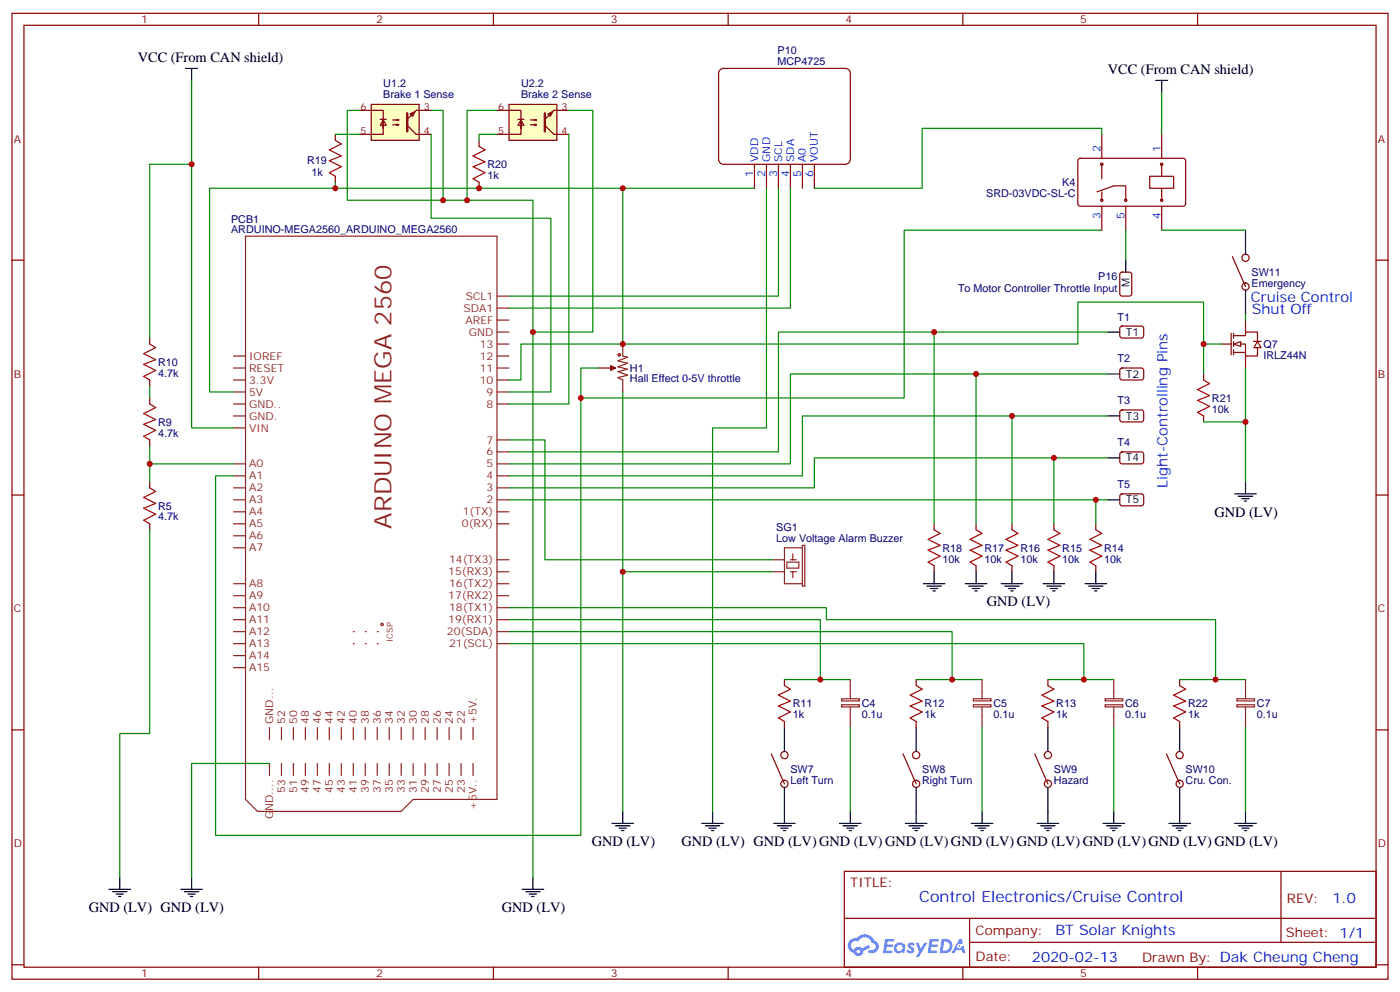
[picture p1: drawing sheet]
<svg xmlns="http://www.w3.org/2000/svg" width="412mm" height="292mm" viewBox="0 0 412 292" stroke-linecap="round" stroke-linejoin="round" font-family="sans-serif">
<g fill="none" stroke="#870000" stroke-width=".35">
<path d="M3.5 3.9h405.4v284.4h-405.4zM7.1 7.4h398.2v277.3h-398.2zM76.2 3.9v3.5M145.3 3.9v3.5M214.5 3.9v3.5M283.6 3.9v3.5M352.8 3.9v3.5M3.5 76.6h3.6M405.3 76.6h3.6M3.5 145.7h3.6M405.3 145.7h3.6M3.5 214.9h3.6"/>
<path d="M405.3 214.9h3.6M248.7 256.5h156.6v28.2h-156.6zM377.3 256.5v20.9M248.7 270.4h156.5M285.6 277.4h119.6M285.6 270.4v14.1M3.5 284h3.6M76.2 284.7v3.6M145.3 284.7v3.6M214.5 284.7v3.6M283.6 284.7v3.6M352.8 284.7v3.6"/>
<path d="M405.3 284h3.6"/>
</g>
<g fill="#5487ff">
<path d="M267.7 277.7a1.22 1.22 0 0 1 1.7 .2l-.4 .6a.47 .47 0 0 0-.3-.4 .47 .47 0 0 0-.5 .2l.1 .2a1.14 1.14 0 0 1 .8 1.8 1.14 1.14 0 0 1-1.9 0l-.2-.2 .5-.6 .7 .5a.29 .29 0 0 0 .3-.3 .29 .29 0 0 0-.2-.3 1.04 1.04 0 0 1-.6-1.7z"/>
<path d="M260.7 276.4h2.4l.3 .2-.2 .5-1.8 .1-.1 .8h1.5l.3 .4-.3 .4h-1.6l-.2 1.1h1.7l.2 .3-.2 .3-2.6 .1z"/>
<path d="M273.8 276.4h2.4l.3 .2-.1 .5-1.8 .1-.2 .8h1.6l.3 .4-.4 .4h-1.6l-.1 1.1h1.7l.2 .3-.2 .3-2.6 .1z"/>
<path d="M282.6 276.4h.7l.3 1.3-.6 .3a.69 .69 0 0 0-1 .3 .69 .69 0 0 0 .4 .9 .69 .69 0 0 0 .9-.6l.5-.2 .6 2.2h-.8l-.2-.9h-1.8l-.5 .9h-.8z"/>
<path d="M269.8 277.5h.8l.6 1.8 1.1-1.8h.9l-2.6 4.2h-.8l.9-1.5z"/>
<path d="M277.4 276.4l-.6 4.2h1.3a2.11 2.11 0 0 0 2.5-2.1 2.11 2.11 0 0 0-2.5-2.1zM278.1 277.2a1.39 1.39 0 0 1 1.7 1.4 1.39 1.39 0 0 1-1.8 1.3h-.3z"/>
<path d="M263.7 278.1a1.54 1.54 0 0 0-.1 2.1 1.54 1.54 0 0 0 2.2 .1l.6 .3 .3-2.3-.2-.3h-.4a1.49 1.49 0 0 0-2.4 .1zM264 279.1a.94 .94 0 0 1 1.8 0 .94 .94 0 0 1-1.8 0z"/>
<path d="M250.4 276.8a2.18 2.18 0 0 0 1.1 3.7 1.44 1.44 0 0 0 1.6 .9 1.44 1.44 0 0 0 1.2-1.4l2-1-.5-.8-1.9 1a1.47 1.47 0 0 0-2.4 .4 1.39 1.39 0 0 1-.7-1.9 1.39 1.39 0 0 1 2-.5 2.12 2.12 0 0 1 2.2-1.3 2.12 2.12 0 0 1 1.9 1.7 1.14 1.14 0 0 1 1.1 1.4 1.14 1.14 0 0 1-1.7 .7 .43 .43 0 0 0-.5 .4 .43 .43 0 0 0 .4 .5 1.98 1.98 0 0 0 2.5-1.2 1.98 1.98 0 0 0-1.2-2.6 3.1 3.1 0 0 0-5.3-.6l-.9 .1zM252.3 280.1a.55 .55 0 0 1 1.1 0 .55 .55 0 0 1-1.1 0z"/>
<circle cx="282.6" cy="278.5" r=".26"/>
</g>
<g fill="none" stroke="#8c2424" stroke-width=".35">
<path d="M72.3 69.5h74.1v165.8h-24.7l-3.5 3.6h-42.4l-3.5-3.6zM146.4 87.2h3.5M146.4 90.7h3.5M146.4 94.2h3.5M146.4 97.8h3.5M68.8 104.8h3.5M68.8 108.3h3.5M68.8 111.9h3.5M68.8 115.4h3.5M68.8 118.9h3.5M146.4 101.3h3.5M146.4 104.8h3.5"/>
<path d="M146.4 108.3h3.5M146.4 111.9h3.5M146.4 115.4h3.5M146.4 118.9h3.5M68.8 136.6h3.5M68.8 126h3.5M68.8 122.4h3.5M146.4 129.5h3.5M146.4 133h3.5M146.4 136.6h3.5M68.8 140.1h3.5M68.8 143.6h3.5"/>
<path d="M68.8 147.1h3.5M68.8 150.7h3.5M68.8 154.2h3.5M68.8 157.7h3.5M146.4 140.1h3.5M146.4 143.6h3.5M146.4 147.1h3.5M146.4 150.7h3.5M146.4 154.2h3.5M68.8 171.8h3.5M68.8 175.4h3.5M68.8 178.9h3.5"/>
<path d="M68.8 161.3h3.5M146.4 164.8h3.5M146.4 168.3h3.5M146.4 171.8h3.5M146.4 175.4h3.5M146.4 178.9h3.5M68.8 182.4h3.5M68.8 185.9h3.5M68.8 189.5h3.5M68.8 196.5h3.5M68.8 193h3.5M146.4 182.4h3.5"/>
<path d="M146.4 185.9h3.5M146.4 189.5h3.5M79.4 214.2v3.5M82.9 214.2v3.5M86.4 214.2v3.5M90 214.2v3.5M93.5 214.2v3.5M97 214.2v3.5M100.5 214.2v3.5M104.1 214.2v3.5M107.6 214.2v3.5M111.1 214.2v3.5"/>
<path d="M114.7 214.2v3.5M118.2 214.2v3.5M121.7 214.2v3.5M125.2 214.2v3.5M128.8 214.2v3.5M132.3 214.2v3.5M135.8 214.2v3.5M139.3 214.2v3.5M79.4 224.8v3.5M82.9 224.8v3.5M86.4 224.8v3.5M90 224.8v3.5"/>
<path d="M93.5 224.8v3.5M97 224.8v3.5M100.5 224.8v3.5M104.1 224.8v3.5M107.6 224.8v3.5M111.1 224.8v3.5M114.7 224.8v3.5M118.2 224.8v3.5M121.7 224.8v3.5M125.2 224.8v3.5M128.8 224.8v3.5M132.3 224.8v3.5"/>
<path d="M135.8 224.8v3.5M139.3 224.8v3.5"/>
<circle cx="112.5" cy="183.8" r=".35"/>
</g>
<g fill="#8c2424">
<circle cx="111.1" cy="189.5" r=".18"/>
<circle cx="107.6" cy="189.5" r=".18"/>
<circle cx="104.1" cy="189.5" r=".18"/>
<circle cx="104.1" cy="185.9" r=".18"/>
<circle cx="107.6" cy="185.9" r=".18"/>
<circle cx="111.1" cy="185.9" r=".18"/>
</g>
<path d="M179.9 108.3h1.4M183.4 101.3v3.5l1.5 .4-2.9 1 2.9 .7-2.9 1.1 2.9 .7-2.9 .7 2.9 1.1-2.9 .7 1.4 .7v3.5M227.5 164.8h3.6M227.5 168.3h3.6M231.8 165.5h3.5v1.8h-3.5zM232.8 164.8h1.8M232.8 168.3h1.8M233.5 163v1.8M233.5 168.3v1.8M236.4 161.3h-5.3v10.5h5.3M236.4 160.5h.7v12h-.7z" fill="none" stroke="#8c2424" stroke-width=".35"/>
<path d="M179.9 107.6l1.4 .7-1.4 .7z" fill="#870000" stroke="#870000" stroke-width=".35"/>
<g fill="none" stroke="#a10000" stroke-width=".35">
<path d="M44.1 118.9l1.8 1.1-3.6 1.7 3.6 1.8-3.6 1.4 3.6 1.8-3.6 1.7 1.8 1.1M44.1 101.3l1.8 1-3.6 1.8 3.6 1.8-3.6 1.4 3.6 1.7-3.6 1.8 1.8 1.1M44.1 143.6l1.8 1.1-3.6 1.7 3.6 1.8-3.6 1.4 3.6 1.8-3.6 1.7 1.8 1.1"/>
<circle cx="182.4" cy="104.5" r=".35"/>
</g>
<g fill="none" stroke="#870000" stroke-width=".35">
<path d="M44.1 99.5v1.8M330.1 96.2l.5-.2h5.9l.4 .7-.1 2.4-.6 .4h-5.9l-.5-.7v-2.1zM44.1 111.9v1.7M44.1 117.2v1.7M176.4 108.3h3.5M330.1 108.5l.5-.2 5.9 .1 .4 .6-.1 2.4-.6 .5-5.9-.1-.5-.6v-2.2zM44.1 129.5v1.8M330.1 120.9l.5-.2h5.9l.4 .7-.1 2.4-.6 .4-5.9-.1-.5-.6v-2.1zM330.1 133.2l.5-.2 5.9 .1 .4 .6-.1 2.4-.6 .5-5.9-.1-.5-.6v-2.2zM44.1 141.9v1.7M44.1 154.2v1.8M330.1 145.6l.5-.2h5.9l.4 .7-.1 2.4-.6 .4-5.9-.1-.5-.6v-2.1z"/>
<path d="M227.2 221.9l3.9 8.9M266 221.9l3.9 8.9M304.8 221.9l3.9 8.9"/>
<circle cx="231.1" cy="222.3" r="1.06"/>
<circle cx="231.1" cy="230.8" r="1.06"/>
<circle cx="269.9" cy="230.8" r="1.06"/>
<circle cx="269.9" cy="222.3" r="1.06"/>
<circle cx="308.7" cy="222.3" r="1.06"/>
<circle cx="308.7" cy="230.8" r="1.06"/>
</g>
<path d="M326.3 97.8h3.5M326.3 110.1h3.5M326.3 122.4h3.5M326.3 134.8h3.5M326.3 147.1h3.5M231.1 214.2v7M269.9 214.2v7M308.7 214.2v7M231.1 231.8v7.1M269.9 231.8v7.1M308.7 231.8v7.1" fill="none" stroke="#000" stroke-width=".35"/>
<path d="M212 20.7l1.1-.6h36a1.41 1.41 0 0 1 1.4 1.5v25.4a1.51 1.51 0 0 1-1.4 1.4h-36a1.51 1.51 0 0 1-1.4-1.4v-25.4z" fill="#fff" stroke="#800000" stroke-width=".35"/>
<g fill="none" stroke="#870000" stroke-width=".35">
<path d="M222.2 48.4v7M225.8 48.4v7M229.3 48.4v7M232.8 48.4v7M236.4 48.4v7M239.9 48.4v7M330.1 80.3l.5-.2h2.1l.6 .4 .1 6-.5 .6-2.3 .1-.7-.5-.1-5.9zM275.2 154.2v1.8M287.5 154.2v1.8M298.1 154.2v1.8M310.4 154.2v1.8M322.8 154.2v1.8"/>
<path d="M275.2 166.5v1.8M287.5 166.5v1.8M298.1 166.5v1.8M310.4 166.5v1.8M322.8 166.5v1.8M231.1 200.1v1.7M231.1 212.4v1.8M269.9 200.1v1.7M269.9 212.4v1.8M308.7 200.1v1.7M308.7 212.4v1.8"/>
</g>
<path d="M331.6 76.6v3.5" fill="none" stroke="#000" stroke-width=".35"/>
<path d="M247.9 207.5h5.2v.6h-5.2zM247.9 205.7h5.2v.6h-5.2zM250.5 200.1v5.6M250.5 208.2v6M286.7 207.5h5.2v.6h-5.2zM286.7 205.7h5.2v.6h-5.2zM289.3 200.1v5.6M289.3 208.2v6M325.5 207.5h5.2v.6h-5.2zM325.5 205.7h5.2v.6h-5.2zM328.1 200.1v5.6M328.1 208.2v6" fill="none" stroke="#8c2424" stroke-width=".35"/>
<path d="M275.2 156l1.7 1-3.5 1.8 3.5 1.7-3.5 1.5 3.5 1.7-3.5 1.8 1.8 1M287.5 156l1.8 1-3.5 1.8 3.5 1.7-3.5 1.5 3.5 1.7-3.5 1.8 1.7 1M298.1 156l1.8 1-3.6 1.8 3.6 1.7-3.6 1.5 3.6 1.7-3.6 1.8 1.8 1M310.4 156l1.8 1-3.5 1.8 3.5 1.7-3.5 1.5 3.5 1.7-3.5 1.8 1.7 1M322.8 156l1.8 1-3.6 1.8 3.6 1.7-3.6 1.5 3.6 1.7-3.6 1.8 1.8 1M231.1 201.8l1.7 1.1-3.5 1.7 3.5 1.8-3.5 1.4 3.5 1.8-3.5 1.7 1.8 1.1M269.9 201.8l1.7 1.1-3.5 1.7 3.5 1.8-3.5 1.4 3.5 1.8-3.5 1.7 1.8 1.1M308.7 201.8l1.7 1.1-3.5 1.7 3.5 1.8-3.5 1.4 3.5 1.8-3.5 1.7 1.8 1.1" fill="none" stroke="#a10000" stroke-width=".35"/>
<path d="M109.4 30.7h14.1v10.6h-14.1z" fill="#ffffc2" stroke="#850000" stroke-width=".35"/>
<path d="M105.8 32.5h7.1v5.3v-2.7M112 35.1h1.8M112.9 36.9v2.6h-7.1M112.9 35.3l.9 1.6h-1.8zM115.7 36.7h1.8l-.6 .2v-.4l.6 .2M115.7 35.3h1.8l-.6 .2v-.4l.6 .2M122.6 39.5h4.4M127 32.5h-4.4l-2.7 2.6" fill="none" stroke="#850000" stroke-width=".35"/>
<path d="M119.9 33.4v5.3" fill="none" stroke="#850000" stroke-width=".71"/>
<g fill="#850000" stroke="#850000" stroke-width=".35">
<path d="M119.9 36.9l2.7 2.6z"/>
<path d="M120.8 33.5l1.4-.7-.7 1.5z"/>
</g>
<path d="M149.9 30.7h14.1v10.6h-14.1z" fill="#ffffc2" stroke="#850000" stroke-width=".35"/>
<path d="M146.4 32.5h7.1v5.3v-2.7M152.6 35.1h1.7M153.5 36.9v2.6h-7.1M153.5 35.3l.8 1.6h-1.7zM156.3 36.7h1.7l-.5 .2v-.4l.5 .2M156.3 35.3h1.7l-.5 .2v-.4l.5 .2M163.2 39.5h4.4M167.6 32.5h-4.4l-2.7 2.6" fill="none" stroke="#850000" stroke-width=".35"/>
<path d="M160.5 33.4v5.3" fill="none" stroke="#850000" stroke-width=".71"/>
<g fill="#850000" stroke="#850000" stroke-width=".35">
<path d="M160.5 36.9l2.7 2.6z"/>
<path d="M161.4 33.5l1.4-.7-.7 1.5z"/>
</g>
<path d="M98.8 41.3l1.7 1.1-3.5 1.7 3.5 1.8-3.5 1.4 3.5 1.8-3.5 1.7 1.8 1.1M141.1 43.1l1.8 1-3.6 1.8 3.6 1.8-3.6 1.4 3.6 1.7-3.6 1.8 1.8 1.1" fill="none" stroke="#a10000" stroke-width=".35"/>
<g fill="none" stroke="#870000" stroke-width=".35">
<path d="M98.8 39.5v1.8M324.6 39.5v7.1M342.2 39.5v7.1M98.8 51.9v1.8M141.1 41.3v1.8M141.1 53.7v1.7M317.7 46.8l.5-.2 30.6 .1 .4 .6v13l-.7 .4-30.6-.1-.4-.6v-12.7zM323.1 56.5l5-1.8h3.5v4.2M324.6 48.4v4.2M324.6 56.5v2.4M338.7 51.9h7v3.5h-7zM342.2 48.4v3.5"/>
<path d="M342.2 55.4v3.5M324.6 60.7v7.1M331.6 60.7v7.1M342.2 60.7v7.1M362.7 98.1v6.4M363.4 98.8h3.5v-1h3.5v2.8M363.4 98.1v1.4M363.4 101.3h3.5v3.5h3.5v-2.5M363.4 103.8h3.5M363.4 100.6v1.4M363.4 103v1.5M369.2 100.5h2.3"/>
<circle cx="324.6" cy="58.9" r=".35"/>
<circle cx="324.6" cy="48.4" r=".35"/>
<circle cx="331.6" cy="58.9" r=".35"/>
<circle cx="342.2" cy="58.9" r=".35"/>
<circle cx="342.2" cy="48.4" r=".35"/>
</g>
<path d="M363.4 101.3l2.1-.7v1.4z" fill="#fff" stroke="#870000" stroke-width=".35"/>
<g fill="none" stroke="#870000" stroke-width=".35">
<path d="M363 75.5l3.9 8.8M366.9 94.2v3.6M354.5 110.1v1.8M359.8 101.3h2.9M366.9 104.8v3.5M370.4 100.6l1.1 1.7h-2.1zM354.5 122.4v1.8M347.5 200.1v1.7M347.5 212.4v1.8M343.6 221.9l3.9 8.9"/>
<circle cx="366.9" cy="75.9" r="1.06"/>
<circle cx="366.9" cy="84.3" r="1.06"/>
<circle cx="347.5" cy="222.3" r="1.06"/>
<circle cx="347.5" cy="230.8" r="1.06"/>
</g>
<path d="M354.5 111.9l1.8 1-3.5 1.8 3.5 1.8-3.5 1.4 3.5 1.7-3.5 1.8 1.7 1M347.5 201.8l1.7 1.1-3.5 1.7 3.5 1.8-3.5 1.4 3.5 1.8-3.5 1.7 1.8 1.1" fill="none" stroke="#a10000" stroke-width=".35"/>
<path d="M364.3 207.5h5.2v.6h-5.2zM364.3 205.7h5.2v.6h-5.2zM366.9 200.1v5.6M366.9 208.2v6" fill="none" stroke="#8c2424" stroke-width=".35"/>
<g fill="none" stroke="#000" stroke-width=".35">
<path d="M54.7 20.1h3.5M56.4 20.1v3.6M340.4 23.7h3.6M342.2 23.7v3.5M366.9 67.8v7M366.9 85.4v7.1M363.7 145.4h6.4M364.8 146.1h4.2M365.8 146.8h2.1M366.5 147.5h.7M366.9 141.9v3.5M272 171.8h6.3"/>
<path d="M273 172.5h4.3M274.1 173.2h2.1M274.8 174h.7M275.2 168.3v3.5M284.3 171.8h6.4M285.4 172.5h4.2M286.5 173.2h2.1M287.2 174h.7M287.5 168.3v3.5M294.9 171.8h6.4M296 172.5h4.2M297 173.2h2.2"/>
<path d="M297.7 174h.7M298.1 168.3v3.5M307.3 171.8h6.3M308.3 172.5h4.3M309.4 173.2h2.1M310.1 174h.7M310.4 168.3v3.5M319.6 171.8h6.4M320.7 172.5h4.2M321.7 173.2h2.1M322.4 174h.7M322.8 168.3v3.5"/>
<path d="M347.5 214.2v7M183.4 238.9v3.5M209.9 238.9v3.5M231.1 238.9v3.5M250.5 238.9v3.5M269.9 238.9v3.5M289.3 238.9v3.5M308.7 238.9v3.5M328.1 238.9v3.5M347.5 231.8v10.6M366.9 238.9v3.5M35.3 258.3v3.5"/>
<path d="M56.4 258.3v3.5M157 258.3v3.5M180.3 242.4h6.3M181.3 243.1h4.3M182.4 243.8h2.1M183.1 244.5h.7M206.7 242.4h6.4M207.8 243.1h4.2M208.8 243.8h2.2M209.5 244.5h.8M227.9 242.4h6.3M229 243.1h4.2"/>
<path d="M230 243.8h2.1M230.7 244.5h.7M247.3 242.4h6.3M248.4 243.1h4.2M249.4 243.8h2.1M250.1 244.5h.7M266.7 242.4h6.3M267.8 243.1h4.2M268.8 243.8h2.1M269.5 244.5h.7M286.1 242.4h6.4M287.2 243.1h4.2"/>
<path d="M288.2 243.8h2.1M288.9 244.5h.7M305.5 242.4h6.4M306.6 243.1h4.2M307.6 243.8h2.1M308.3 244.5h.7M324.9 242.4h6.4M326 243.1h4.2M327 243.8h2.1M327.7 244.5h.7M344.3 242.4h6.4M345.4 243.1h4.2"/>
<path d="M346.4 243.8h2.1M347.1 244.5h.7M363.7 242.4h6.4M364.8 243.1h4.2M365.8 243.8h2.1M366.5 244.5h.7M32.1 261.8h6.4M33.2 262.5h4.2M34.2 263.2h2.1M34.9 263.9h.7M53.3 261.8h6.3M54.3 262.5h4.3"/>
<path d="M55.4 263.2h2.1M56.1 263.9h.7M153.8 261.8h6.4M154.9 262.5h4.2M155.9 263.2h2.1M156.6 263.9h.7"/>
</g>
<g fill="none" stroke="#008700" stroke-width=".35">
<path d="M56.4 23.7v102.3h12.4M98.8 39.5h7M105.8 32.5h-3.5v26.4h54.7v199.4M127 39.5v24.7h35.3v51.2h-12.4M127 32.5h3.5v26.4M146.4 32.5h-8.8v26.4M146.4 39.5h-5.3v1.8M167.6 39.5v79.4h-17.7M167.6 32.5h7v65.3h-17.6M324.6 39.5v-1.7h-53v17.6h-31.7M342.2 27.2v12.3M56.4 48.4h-12.3v51.1"/>
<path d="M98.8 53.7v1.7M183.4 55.4h38.8M225.8 55.4v70.6h-15.9v112.9M229.3 55.4v31.8h-79.4M232.8 55.4v35.3h-82.9M324.6 67.8h-58.3v49.4h-95.2M331.6 67.8v8.8M342.2 67.8h24.7M275.2 97.8v56.4M326.3 97.8h-97v35.2h-79.4M366.9 92.5v1.7M44.1 113.6v3.6"/>
<path d="M176.4 108.3h-5.3v137.6h-107.6v-105.8h5.3M183.4 101.3v-45.9h-121.7v60h7.1M183.4 115.4v123.5M287.5 110.1v44.1M326.3 110.1h-93.5v26.5h-82.9M354.5 101.3v-12.4h-37v12.4h-164v10.6h-3.6M359.8 101.3h-5.3v8.8M366.9 108.3v33.6M44.1 131.3v5.3M68.8 136.6h-24.7v5.3M149.9 129.5h10.6v35.3h67M298.1 122.4v31.8"/>
<path d="M310.4 134.8v19.4M326.3 134.8h-86.4v8.8h-90M326.3 122.4h-89.9v17.7h-86.5M354.5 124.2h12.4M44.1 156v59.9h-8.8v42.4M149.9 147.1h176.4M322.8 147.1v7.1M149.9 178.9h93.5v3.5h114.7v17.7M183.4 168.3h44.1M149.9 189.5h169.4v10.6M149.9 185.9h130.6v14.2M149.9 182.4h91.8v17.7"/>
<path d="M231.1 200.1h19.4M250.5 214.2v24.7M269.9 200.1h19.4M289.3 214.2v24.7M308.7 200.1h19.4M328.1 214.2v24.7M347.5 200.1h19.4M366.9 214.2v24.7M79.4 224.8h-23v33.5"/>
</g>
<g fill="#c00">
<circle cx="44.1" cy="136.6" r=".88"/>
<circle cx="56.4" cy="48.4" r=".88"/>
<circle cx="319.3" cy="200.1" r=".88"/>
<circle cx="280.5" cy="200.1" r=".88"/>
<circle cx="241.7" cy="200.1" r=".88"/>
<circle cx="322.8" cy="147.1" r=".88"/>
<circle cx="275.2" cy="97.8" r=".88"/>
<circle cx="287.5" cy="110.1" r=".88"/>
<circle cx="298.1" cy="122.4" r=".88"/>
<circle cx="310.4" cy="134.8" r=".88"/>
<circle cx="183.4" cy="55.4" r=".88"/>
<circle cx="183.4" cy="168.3" r=".88"/>
<circle cx="141.1" cy="55.4" r=".88"/>
<circle cx="98.8" cy="55.4" r=".88"/>
<circle cx="157" cy="97.8" r=".88"/>
<circle cx="137.6" cy="58.9" r=".88"/>
<circle cx="130.5" cy="58.9" r=".88"/>
<circle cx="171.1" cy="117.2" r=".88"/>
<circle cx="366.9" cy="124.2" r=".88"/>
<circle cx="358.1" cy="200.1" r=".88"/>
<circle cx="354.5" cy="101.3" r=".88"/>
<circle cx="183.4" cy="101.3" r=".88"/>
</g>
<text font-size="7.1" fill="#8d2323" x="115.4" y="155.6" transform="rotate(-90 115.4 155.6)">ARDUINO MEGA 2560</text>
<text font-size="4.6" fill="#00f" x="270.8" y="265.5">Control Electronics/Cruise Control</text>
<g font-size="4.2">
<text x="40.6" y="18.4">VCC (From CAN shield)</text>
<text x="326.3" y="21.9">VCC (From CAN shield)</text>
<text x="357.7" y="152.1">GND (LV)</text>
<text x="290.7" y="178.5">GND (LV)</text>
<text x="174.3" y="249.1">GND (LV)</text>
<text x="200.7" y="249.1">GND (LV) GND (LV)GND (LV)GND (LV)GND (LV)GND (LV)GND (LV)GND (LV)GND (LV)</text>
<text x="26.1" y="268.5">GND (LV) GND (LV)</text>
<text x="147.8" y="268.5">GND (LV)</text>
</g>
<g font-size="4.2" fill="#00f">
<text x="368.4" y="88.8">Cruise Control</text>
<text x="368.7" y="92.3">Shut Off</text>
<text x="344" y="143.6" transform="rotate(-90 344 143.6)">Light-Controlling Pins</text>
<text x="392.5" y="265.8">1.0</text>
<text x="310.9" y="275.3">BT Solar Knights</text>
<text x="304" y="283.1">2020-02-13</text>
</g>
<g font-size="3.9" fill="#800">
<text x="250.5" y="261.1">TITLE:</text>
<text x="379.1" y="265.8">REV:</text>
<text x="287.4" y="275.3">Company:</text>
<text x="378.7" y="275.9">Sheet: 1/1</text>
<text x="287.4" y="283">Date:</text>
<text x="336.4" y="283.1">Drawn By: Dak Cheung Cheng</text>
</g>
<g font-size="3.2" fill="#800">
<text x="41.6" y="6.9">1</text>
<text x="110.8" y="6.9">2</text>
<text x="179.9" y="6.9">3</text>
<text x="249.1" y="6.9">4</text>
<text x="318.2" y="6.9">5</text>
<text x="4.1" y="42">A</text>
<text x="405.9" y="42">A</text>
<text x="4.1" y="111.2">B</text>
<text x="405.9" y="111.2">B</text>
<text x="4.1" y="180.3">C</text>
<text x="405.9" y="180.3">C</text>
<text x="4.1" y="249.4">D</text>
<text x="405.9" y="249.4">D</text>
<text x="41.6" y="287.7">1</text>
<text x="110.8" y="287.7">2</text>
<text x="179.9" y="287.7">3</text>
<text x="249.1" y="287.7">4</text>
<text x="318.2" y="287.7">5</text>
</g>
<g font-size="3.2" fill="#000080">
<text x="229" y="15.9">P10</text>
<text x="229" y="19.1">MCP4725</text>
<text x="112.9" y="28.9">Brake 1 Sense</text>
<text x="112.9" y="25.7">U1.2</text>
<text x="153.5" y="28.9">Brake 2 Sense</text>
<text x="153.5" y="25.7">U2.2</text>
<text x="90.4" y="48.4">R19</text>
<text x="91.7" y="51.9">1k</text>
<text x="143.6" y="52.7">1k</text>
<text x="143.6" y="49.5">R20</text>
<text x="290.5" y="58">SRD-03VDC-SL-C</text>
<text x="312.9" y="54.7">K4</text>
<text x="68.1" y="65.5">PCB1</text>
<text x="68.1" y="68.5">ARDUINO-MEGA2560_ARDUINO_MEGA2560</text>
<text x="323.5" y="82.6">P16</text>
<text x="368.7" y="81.2">SW11</text>
<text x="282.2" y="85.8">To Motor Controller Throttle Input</text>
<text x="368.7" y="84.4">Emergency</text>
<text x="329.2" y="94.4">T1</text>
<text x="46.6" y="107.7">R10</text>
<text x="329.2" y="106.7">T2</text>
<text x="372.2" y="105.6">IRLZ44N</text>
<text x="372.2" y="102.3">Q7</text>
<text x="46.6" y="110.9">4.7k</text>
<text x="185.6" y="112.6">Hall Effect 0-5V throttle</text>
<text x="185.6" y="109.4">H1</text>
<text x="329.2" y="119.1">T3</text>
<text x="357" y="118.3">R21</text>
<text x="46.6" y="125.3">R9</text>
<text x="357" y="121.5">10k</text>
<text x="46.6" y="128.5">4.7k</text>
<text x="329.2" y="131.4">T4</text>
<text x="329.2" y="143.8">T5</text>
<text x="46.6" y="153.2">4.7k</text>
<text x="46.6" y="150">R5</text>
<text x="228.7" y="159.5">Low Voltage Alarm Buzzer</text>
<text x="228.7" y="156.3">SG1</text>
<text x="277.6" y="165.6">10k</text>
<text x="277.6" y="162.4">R18</text>
<text x="290" y="165.6">10k</text>
<text x="290" y="162.4">R17</text>
<text x="300.6" y="165.6">10k</text>
<text x="300.6" y="162.4">R16</text>
<text x="312.9" y="165.6">10k</text>
<text x="312.9" y="162.4">R15</text>
<text x="325.3" y="165.6">10k</text>
<text x="325.3" y="162.4">R14</text>
<text x="233.5" y="208.2">R11</text>
<text x="253.8" y="208.2">C4</text>
<text x="272.3" y="208.2">R12</text>
<text x="292.6" y="208.2">C5</text>
<text x="311.2" y="208.2">R13</text>
<text x="331.4" y="208.2">C6</text>
<text x="350" y="208.2">R22</text>
<text x="370.2" y="208.2">C7</text>
<text x="233.5" y="211.5">1k</text>
<text x="253.8" y="211.5">0.1u</text>
<text x="272.3" y="211.5">1k</text>
<text x="292.6" y="211.5">0.1u</text>
<text x="311.1" y="211.5">1k</text>
<text x="331.4" y="211.5">0.1u</text>
<text x="350" y="211.5">1k</text>
<text x="370.2" y="211.5">0.1u</text>
<text x="232.8" y="227.6">SW7</text>
<text x="271.6" y="227.6">SW8</text>
<text x="310.4" y="227.6">SW9</text>
<text x="349.2" y="227.6">SW10</text>
<text x="232.8" y="230.9">Left Turn</text>
<text x="271.6" y="230.9">Right Turn</text>
<text x="310.4" y="230.9">Hazard</text>
<text x="349.2" y="230.9">Cru. Con.</text>
</g>
<g font-size="3.2" fill="#00f">
<text x="223.3" y="47.7" transform="rotate(-90 223.3 47.7)">VDD</text>
<text x="226.8" y="47.7" transform="rotate(-90 226.8 47.7)">GND</text>
<text x="230.4" y="47.7" transform="rotate(-90 230.4 47.7)">SCL</text>
<text x="233.9" y="47.7" transform="rotate(-90 233.9 47.7)">SDA</text>
<text x="237.4" y="47.7" transform="rotate(-90 237.4 47.7)">A0</text>
<text x="240.9" y="47.7" transform="rotate(-90 240.9 47.7)">VOUT</text>
<text x="324.2" y="44.8" transform="rotate(-90 324.2 44.8)">2</text>
<text x="341.8" y="44.8" transform="rotate(-90 341.8 44.8)">1</text>
<text x="221.9" y="52.1" transform="rotate(-90 221.9 52.1)">1</text>
<text x="225.4" y="52.1" transform="rotate(-90 225.4 52.1)">2</text>
<text x="229" y="52.1" transform="rotate(-90 229 52.1)">3</text>
<text x="232.5" y="52.1" transform="rotate(-90 232.5 52.1)">4</text>
<text x="236" y="52.1" transform="rotate(-90 236 52.1)">5</text>
<text x="239.5" y="52.1" transform="rotate(-90 239.5 52.1)">6</text>
<text x="324.2" y="64.5" transform="rotate(-90 324.2 64.5)">3</text>
<text x="331.3" y="64.5" transform="rotate(-90 331.3 64.5)">5</text>
<text x="341.8" y="64.5" transform="rotate(-90 341.8 64.5)">4</text>
</g>
<g font-size="3.2" fill="#8d2323">
<text x="137.2" y="88.2">SCL1</text>
<text x="136.5" y="91.8">SDA1</text>
<text x="137.1" y="95.3">AREF</text>
<text x="138.1" y="98.8">GND</text>
<text x="73.4" y="105.9">IOREF</text>
<text x="141.3" y="102.3">13</text>
<text x="141.3" y="105.9">12</text>
<text x="73.4" y="112.9">3.3V</text>
<text x="73.4" y="109.4">RESET</text>
<text x="141.3" y="109.4">11</text>
<text x="141.3" y="112.9">10</text>
<text x="73.4" y="120">GND..</text>
<text x="73.4" y="116.5">5V</text>
<text x="143.3" y="116.5">9</text>
<text x="143.3" y="120">8</text>
<text x="73.4" y="123.5">GND.</text>
<text x="73.4" y="127">VIN</text>
<text x="143.3" y="130.6">7</text>
<text x="73.4" y="137.6">A0</text>
<text x="143.3" y="134.1">6</text>
<text x="143.3" y="137.6">5</text>
<text x="73.4" y="141.1">A1</text>
<text x="143.3" y="141.1">4</text>
<text x="73.4" y="148.2">A3</text>
<text x="73.4" y="144.7">A2</text>
<text x="143.3" y="144.7">3</text>
<text x="143.3" y="148.2">2</text>
<text x="73.4" y="155.3">A5</text>
<text x="73.4" y="151.7">A4</text>
<text x="136.1" y="155.3">0(RX)</text>
<text x="136.3" y="151.7">1(TX)</text>
<text x="73.4" y="158.8">A6</text>
<text x="73.4" y="162.3">A7</text>
<text x="132.3" y="165.8">14(TX3)</text>
<text x="73.4" y="172.9">A8</text>
<text x="132" y="169.4">15(RX3)</text>
<text x="132.3" y="172.9">16(TX2)</text>
<text x="73.4" y="180">A10</text>
<text x="73.4" y="176.4">A9</text>
<text x="132" y="176.4">17(RX2)</text>
<text x="132.3" y="180">18(TX1)</text>
<text x="73.4" y="183.5">A11</text>
<text x="132" y="183.5">19(RX1)</text>
<text x="73.4" y="190.5">A13</text>
<text x="73.4" y="187">A12</text>
<text x="131.6" y="187">20(SDA)</text>
<text x="132.3" y="190.5">21(SCL)</text>
<text x="73.4" y="197.6">A15</text>
<text x="73.4" y="194.1">A14</text>
<text x="80.4" y="213.1" transform="rotate(-90 80.4 213.1)">GND...</text>
<text x="84" y="213.1" transform="rotate(-90 84 213.1)">52</text>
<text x="87.5" y="213.1" transform="rotate(-90 87.5 213.1)">50</text>
<text x="91" y="213.1" transform="rotate(-90 91 213.1)">48</text>
<text x="94.5" y="213.1" transform="rotate(-90 94.5 213.1)">46</text>
<text x="98.1" y="213.1" transform="rotate(-90 98.1 213.1)">44</text>
<text x="101.6" y="213.1" transform="rotate(-90 101.6 213.1)">42</text>
<text x="105.1" y="213.1" transform="rotate(-90 105.1 213.1)">40</text>
<text x="108.7" y="213.1" transform="rotate(-90 108.7 213.1)">38</text>
<text x="112.2" y="213.1" transform="rotate(-90 112.2 213.1)">36</text>
<text x="115.7" y="213.1" transform="rotate(-90 115.7 213.1)">34</text>
<text x="119.2" y="213.1" transform="rotate(-90 119.2 213.1)">32</text>
<text x="122.8" y="213.1" transform="rotate(-90 122.8 213.1)">30</text>
<text x="126.3" y="213.1" transform="rotate(-90 126.3 213.1)">28</text>
<text x="129.8" y="213.1" transform="rotate(-90 129.8 213.1)">26</text>
<text x="133.3" y="213.1" transform="rotate(-90 133.3 213.1)">24</text>
<text x="136.9" y="213.1" transform="rotate(-90 136.9 213.1)">22</text>
<text x="140.4" y="213.1" transform="rotate(-90 140.4 213.1)">+5V.</text>
<text x="84" y="233.4" transform="rotate(-90 84 233.4)">53</text>
<text x="87.5" y="233.4" transform="rotate(-90 87.5 233.4)">51</text>
<text x="91" y="233.4" transform="rotate(-90 91 233.4)">49</text>
<text x="94.5" y="233.4" transform="rotate(-90 94.5 233.4)">47</text>
<text x="98.1" y="233.4" transform="rotate(-90 98.1 233.4)">45</text>
<text x="101.6" y="233.4" transform="rotate(-90 101.6 233.4)">43</text>
<text x="105.1" y="233.4" transform="rotate(-90 105.1 233.4)">41</text>
<text x="108.7" y="233.4" transform="rotate(-90 108.7 233.4)">39</text>
<text x="112.2" y="233.4" transform="rotate(-90 112.2 233.4)">37</text>
<text x="115.7" y="233.4" transform="rotate(-90 115.7 233.4)">35</text>
<text x="119.2" y="233.4" transform="rotate(-90 119.2 233.4)">33</text>
<text x="122.8" y="233.4" transform="rotate(-90 122.8 233.4)">31</text>
<text x="126.3" y="233.4" transform="rotate(-90 126.3 233.4)">29</text>
<text x="129.8" y="233.4" transform="rotate(-90 129.8 233.4)">27</text>
<text x="133.3" y="233.4" transform="rotate(-90 133.3 233.4)">25</text>
<text x="136.9" y="233.4" transform="rotate(-90 136.9 233.4)">23</text>
<text x="140.4" y="238.4" transform="rotate(-90 140.4 238.4)">+5V..</text>
<text x="80.4" y="241.2" transform="rotate(-90 80.4 241.2)">GND....</text>
</g>
<g font-size="3.2">
<text x="332.7" y="84.6" transform="rotate(-90 332.7 84.6)">M</text>
<text x="331.6" y="98.8">T1</text>
<text x="331.6" y="111.2">T2</text>
<text x="331.6" y="123.5">T3</text>
<text x="331.6" y="135.9">T4</text>
<text x="331.6" y="148.2">T5</text>
</g>
<g font-size="2.8" fill="#840000">
<text x="106.2" y="32.5">6</text>
<text x="124.9" y="32.5">3</text>
<text x="146.8" y="32.5">6</text>
<text x="165.4" y="32.5">3</text>
<text x="106.2" y="39.5">5</text>
<text x="124.9" y="39.5">4</text>
<text x="146.8" y="39.5">5</text>
<text x="165.4" y="39.5">4</text>
</g>
<text font-size="2.5" fill="#8d2323" x="115.7" y="189.1" transform="rotate(-90 115.7 189.1)">ICSP</text>
</svg>
